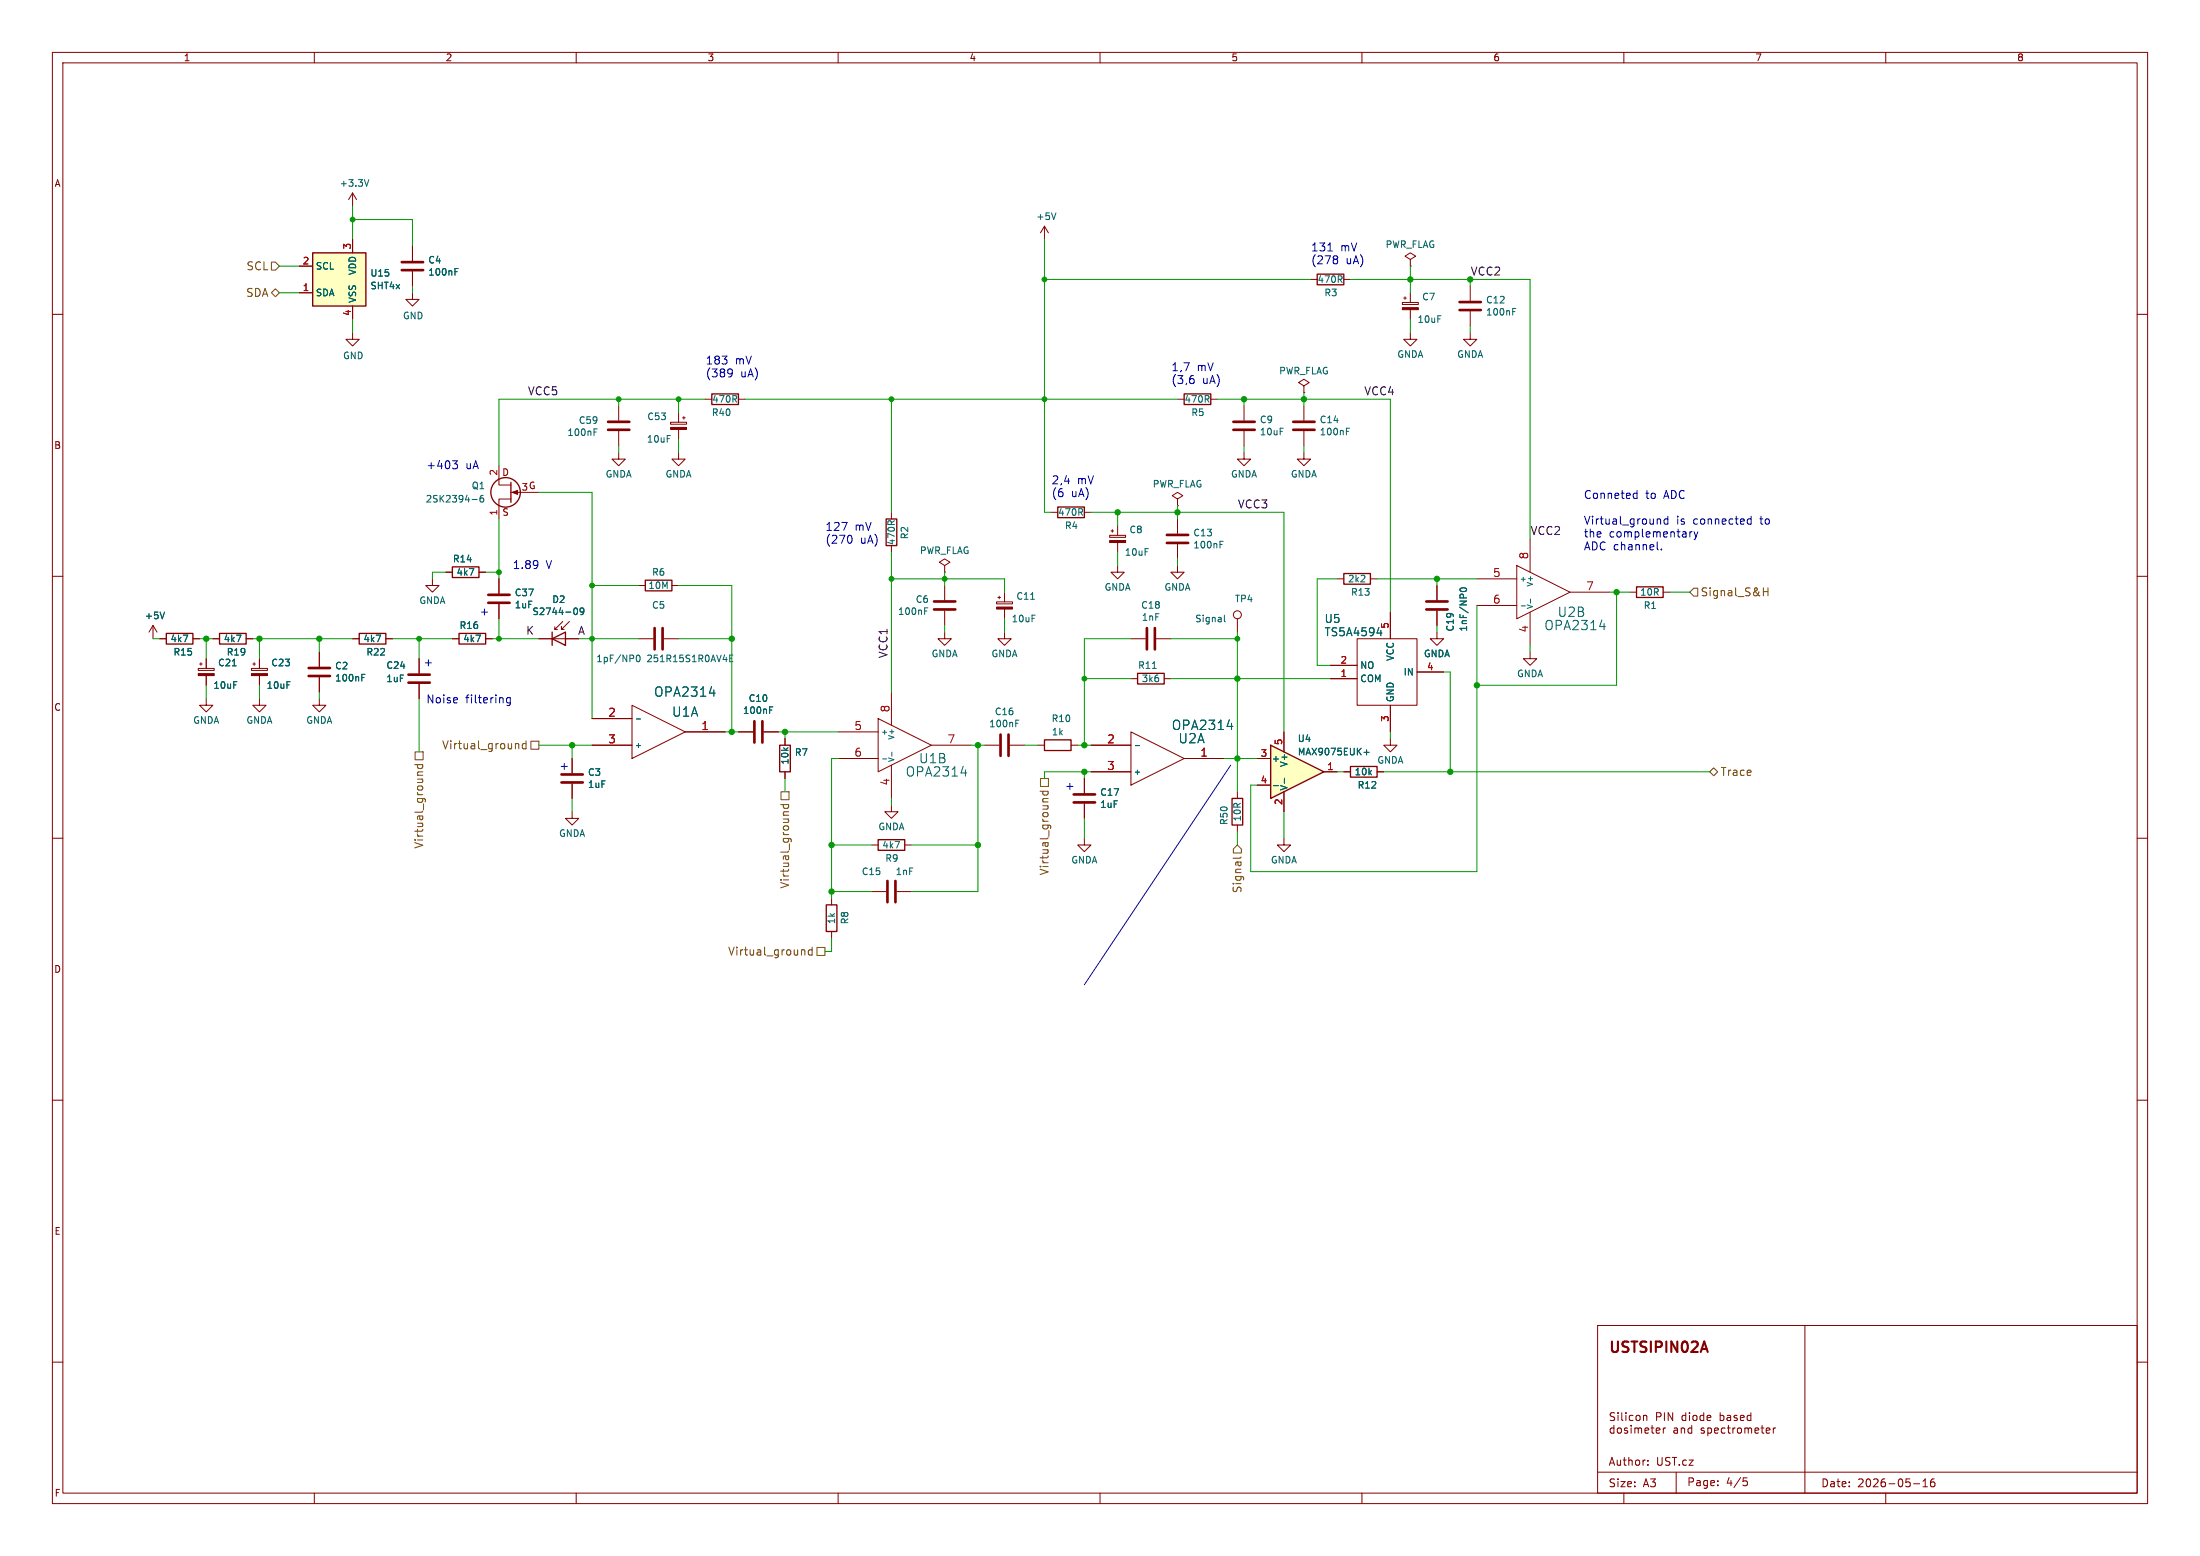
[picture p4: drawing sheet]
<svg xmlns="http://www.w3.org/2000/svg" width="420mm" height="297mm" viewBox="0 0 420 297" stroke-linecap="round" stroke-linejoin="round" font-family="sans-serif">
<g fill="none" stroke="#840000" stroke-width=".19">
<path d="M10 10h400v277h-400zM12 12h396v273h-396zM60 10v2M110 10v2M160 10v2M210 10v2M260 10v2M310 10v2M360 10v2M67.3 36.8l-.8 1.3M67.3 36.8l.8 1.3M67.3 36.8v2.6"/>
<path d="M78.7 55.9v1.3h1.3l-1.3 1.2-1.2-1.2h1.2M78.7 47v2.8M78.7 51.8v2.8M250.2 53.3h1.3M256.5 53.3h1.3M267.7 57.7h3.1v.4h-3.1zM268 56.9h.5M268.2 56.6v.6M269.2 49.5l1.1-.6-1.1-.6-1 .6 1 .6v1.3M269.2 50.8h.1M269.2 55.9v1.8M269.2 59.1v1.9"/>
<path d="M280.7 54.6v2.8M280.7 59.4v2.8M10 60h2M118.1 77.5v2.8M134.6 76.2h1.3M141 76.2h1.2M224.8 76.2h1.3M231.1 76.2h1.3M237.5 77.5v2.8M248.9 73.7l1-.7-1-.6-1 .6 1 .7v1.2M248.9 74.9h.1M248.9 77.5v2.8"/>
<path d="M269.2 63.5v1.3h1.3l-1.3 1.2-1.2-1.2h1.2M280.7 63.5v1.3h1.2l-1.2 1.2-1.3-1.2h1.3M408 60h2M118.1 82.3v2.8M170.2 97.8v1.3M200.7 97.8h1.2M207 97.8h1.3M224.8 95.3l1-.7-1-.6-1 .6 1 .7v1.2M224.8 96.5h.1M224.8 99.1v2.8M237.5 86.4v1.2h1.3l-1.3 1.3-1.3-1.3h1.3M237.5 82.3v2.8"/>
<path d="M248.9 86.4v1.2h1.3l-1.3 1.3-1.3-1.3h1.3M248.9 82.3v2.8M10 110h2M82.5 110.5v1.3h1.3l-1.3 1.2-1.2-1.2h1.2M85.1 109.2h1.3M91.4 109.2h1.3M95.2 110.5v2.8M95.2 115.3v2.8M107.4 118.6l-1.5 1.5v-.5M108.7 118.6l-1.5 1.5v-.5v.5h.5M121.9 111.8h1.3M128.3 111.8h1.2"/>
<path d="M170.2 104.1v1.3M180.3 108l1.1-.7-1.1-.6-1 .6 1 .7v1.2M180.3 109.2h.1M180.3 111.8v2.8M180.3 116.6v2.8M190.2 114.9h3.1v.4h-3.1zM190.5 114h.5M190.8 113.8v.5M191.8 113v1.9M191.8 116.3v1.8M211.8 102.2h3.1v.4h-3.1zM212.1 101.3h.5"/>
<path d="M212.3 101.1v.5M213.4 108v1.2h1.2l-1.2 1.3-1.3-1.3h1.3M213.4 100.3v1.9M213.4 103.6v1.8M224.8 108v1.2h1.3l-1.3 1.3-1.3-1.3h1.3M224.8 103.9v2.8M236.2 118.1v2.6M255.3 110.5h1.2M261.6 110.5h1.3M274.3 111.8v2.8M274.3 116.6v2.8M408 110h2"/>
<path d="M67.3 121.9h1.3M73.7 121.9h1.2M86.4 121.9h1.2M92.7 121.9h1.3M102.9 121.9h7.6M105.9 120.1h.5M113 137.2h7.6M120.6 134.6l10.2 5.1-10.2 5.1zM121.9 121.9h2.8M126.7 121.9h2.8M130.8 139.7h7.6M180.3 120.7v1.2h1.3l-1.3 1.3-1.2-1.3h1.2"/>
<path d="M191.8 120.7v1.2h1.2l-1.2 1.3-1.3-1.3h1.3M274.3 120.7v1.2h1.3l-1.3 1.3-1.3-1.3h1.3M10 160h2M109.2 154.9v1.3h1.3l-1.3 1.3-1.3-1.3h1.3M109.2 144.8v2.8M109.2 149.6v2.8M113 142.2h7.6M207 148.6v2.8M207 153.4v2.8M265.4 141v1.2h1.3l-1.3 1.3-1.2-1.3h1.2M408 160h2M207 160v1.3h1.3l-1.3 1.3-1.3-1.3h1.3"/>
<path d="M10 210h2M408 210h2M305 253h103v32h-103zM344.6 253v32M10 260h2M307.4 273.3l.3 .3 .4-.1M308.1 272.1v1.5M308.2 269.7l-.5-.1-.3 .3 .1 .4 .5 .1M308.7 273.3l.3 .3 .4-.1 .1-.2M308.9 269.6v.2M308.9 270.1v1M309.6 269.6v1.3"/>
<path d="M310.4 269.6v.2M310.4 270.1v1M310.7 273.3l-.2 .3-.4-.1M311.4 272.6v1M311.7 270.2l-.4-.1-.3 .3M312.1 272.6v1M312.3 270.4l.3-.3 .4 .1 .1 .2M312.7 272.8v.8M313.4 272.8v.8M313.7 270.3l.3-.2 .3 .1 .1 .9M313.7 270.1v1M314 273.1l.7-.2v-.3h-.5l-.2 .2 .1 .7h.6"/>
<path d="M314.6 279.5v.2M314.6 278.8v.1M315.2 272.6h.5M315.4 272.1v1.2l.3 .3M316.2 273.3l.2 .3 .4-.1M316.8 270.4l.3-.3-.1-.3-.2-.2h-.6v1.5M317.5 272.6v1M317.7 269.6v1.5M319.3 269.6v1.5l-.8-1.5v1.5M319.5 273.3l.2 .3 .5-.1M319.7 272.6h.3l.2 .2v.8M320.2 272.9l-.5 .1"/>
<path d="M321 272.6v1M321.6 272.8v.8M321.8 270.2l-.4-.1-.3 .3M321.8 269.6v1.5M322.2 273.3l.3 .3 .5-.1M322.5 269.6v.2M322.5 270.1v1M323 272.1v1.5M323.2 270.4l.3-.3 .3 .1 .2 .2M325.2 270.2l-.4-.1-.3 .3M325.2 269.6v1.5M325.4 273.3l-.2 .3-.5-.1"/>
<path d="M326 272.6v1.5M326.6 270.5l-.2-.4-.4 .1-.1 .7M326.7 273.3l-.2 .3-.5-.1M327.3 273.1l.7-.2v-.3h-.5l-.2 .2 .1 .7h.6M328.4 270.2l.4-.1 .3 .3-.1 .7h-.6M328.4 269.6v1.5M329.3 272.6h-.4l-.3 .2 .1 .7h.6M329.7 272.6h.6M329.7 270.2h.6l.1 .9M330 272.1v1.2l.3 .3M330.4 270.5l-.5 .1a.29 .29 0 0 0-.2 .3 .29 .29 0 0 0 .2 .2h.5M330.8 272.6v1"/>
<path d="M331.2 272.6h-.2l-.2 .2M331.6 270.2l-.4-.1-.2 .3 .1 .2 .5 .1v.4h-.6M331.8 272.6h.4l.3 .2v.5l-.3 .3-.4-.1-.1-.2zM332.2 270.6l.8-.1-.1-.3-.4-.1-.3 .3 .1 .7h.6M333.1 272.7l.4-.1 .2 .2M333.1 272.6v1M333.7 272.8l.3-.2h.3l.1 1M333.7 272.8v.8M334.2 270.2l-.4-.1-.3 .3 .2 .7h.5M334.2 269.6v1.5M335 273.1l.7-.2v-.3h-.5l-.2 .2 .1 .7h.6M336.2 272.6h.5"/>
<path d="M336.4 272.1v1.2l.3 .3M337.2 273.1l.7-.2-.1-.3h-.4l-.2 .2v.7h.6M338.5 272.6v1M339 272.6h-.3l-.2 .2M408 260h2M60 285v2M110 285v2M160 285v2M210 285v2M260 285v2M305 281h103M310 285v2"/>
<path d="M320 281v4M327.9 283.4v.2M327.9 282.7v.1M332.8 282.1h.7M332.9 282.7h.4l.3 .2-.2 .6-.5 .1M360 285v2M365.3 283.2h1.2M367.1 283.8h.9M367.1 282.7l.4-.4v1.5M369.2 282.3a.59 .59 0 0 0-.7 .6v.6l.2 .2 .4 .1 .2-.2 .1-.5-.2-.2h-.4l-.3 .2"/>
<circle cx="236.2" cy="117.3" r=".76"/>
</g>
<path d="M325.3 256.1l.7 2" fill="none" stroke="#840000" stroke-width=".4"/>
<g fill="#840000" stroke="#840000" stroke-width=".19">
<path d="M211.8 103.2h3.1v.4h-3.1z"/>
<path d="M190.2 115.9h3.1v.4h-3.1z"/>
<path d="M267.7 58.7h3.1v.4h-3.1z"/>
</g>
<g fill="none" stroke="#006464" stroke-width=".19">
<path d="M70.4 34.3l-.4 1.3M86.9 51.9h.4M86.9 51.3h.6M288.8 59.5h.4M288.8 58.9h.6M113.4 82.5h.4M113.4 81.9h.6M257 82.3h.5M257 81.7h.6M109.7 116.1l.1-.1a.68 .68 0 0 1 .5 .7 .68 .68 0 0 1-.5 .6h-.1M111.5 116.6l-.3 .2h-.2l-.3-.2v-.3l.3-.3h.2l.3 .3a.84 .84 0 0 1-.4 1h-.2M176.5 116.6h.4"/>
<path d="M176.5 116h.6M196.8 114.4h.7M232.9 103.9h.4M232.9 103.3h.6M233.7 117.4v1.1l.2 .2M278.8 112.4a.75 .75 0 0 1 1.2 .2 .72 .72 0 0 1-1.3-.1zM121.5 137.2h.8M121.6 125.1l.2-.1a.68 .68 0 0 1 .4 .7 .68 .68 0 0 1-.4 .6 .84 .84 0 0 1-.2-1.2zM135.4 132.3h1.1M139.3 125.6h.4M139.9 125h-.6v1.3h.6"/>
</g>
<g fill="none" stroke="#840000" stroke-width=".51">
<path d="M76.7 50h4.1M76.7 51.6h4.1M278.6 57.7h4.1M278.6 59.2h4.1M116.1 80.5h4M116.1 82h4M235.5 80.5h4M235.5 82h4M246.9 80.5h4.1M246.9 82h4.1M93.2 113.5h4.1M93.2 115.1h4.1"/>
<path d="M125 119.9v4.1M126.5 119.9v4.1M178.3 114.8h4.1M178.3 116.3h4.1M222.8 102.1h4M222.8 103.6h4M272.3 114.8h4.1M272.3 116.3h4.1M107.2 147.8h4.1M107.2 149.4h4.1M205 151.6h4M205 153.2h4"/>
</g>
<path d="M251.5 52.3h5v2.1h-5zM135.9 75.2h5.1v2h-5.1zM226.1 75.2h5v2h-5zM169.2 99.1h2v5h-2zM201.9 96.8h5.1v2h-5.1zM86.4 108.2h5v2h-5zM123.2 110.7h5.1v2.1h-5.1zM256.5 109.5h5.1v2h-5.1zM68.6 120.9h5.1v2h-5.1zM87.6 120.9h5.1v2h-5.1zM105.4 121.9l2.5-1.2v2.5zM105.4 120.7v2.5" fill="none" stroke="#840000" stroke-width=".25"/>
<path d="M59.7 48.3h10.1v10.1h-10.1z" fill="#ffffc2"/>
<g fill="none" stroke="#840000" stroke-width=".25">
<path d="M59.7 48.3h10.1v10.1h-10.1zM97.5 92.1v3.8M312.4 112h5.1v2h-5.1zM31.7 120.9h5.1v2h-5.1zM41.9 120.9h5.1v2h-5.1zM217.2 128.5h5v2.1h-5zM148.8 142.2h2.1v5.1h-2.1zM199.4 141.2h5.1v2.1h-5.1zM235.2 152.4h2v5.1h-2zM157.7 172.7h2.1v5.1h-2.1zM167.6 160.3h5.1v2h-5.1z"/>
<circle cx="96.5" cy="94" r="2.82"/>
</g>
<g fill="none" stroke="#840000" stroke-width=".19">
<path d="M57.1 50.8h2.6M57.1 55.9h2.6M67.3 45.7v2.6M67.3 58.4v2.6M199.4 43.2l-.8 1.3M199.4 43.2l.8 1.3M199.4 43.2v2.5M67.3 63.5v1.3h1.3l-1.3 1.2-1.3-1.2h1.3M129.5 78.7v1.9M130.3 79.8h.5M130.6 79.5v.5M95.2 88.9v3.7h2.3"/>
<path d="M97.5 95.3h-2.3v3.8M97.5 94h5.4M118.1 86.4v1.2h1.3l-1.3 1.3-1.3-1.3h1.3M128 80.6h3.1v.4h-3.1zM129.5 86.4v1.2h1.3l-1.3 1.3-1.2-1.3h1.2M129.5 82v1.8M29.2 119.4l-.8 1.3M29.2 119.4l.8 1.3M29.2 119.4v2.5M265.4 116.8v5.1M281.9 110.5h7.7M281.9 115.6h7.7"/>
<path d="M289.6 108l10.1 5-10.1 5.1zM292.1 102.9v6.3M292.1 116.8v6.4M299.7 113h7.6M311.1 113h1.3M317.5 113h1.3M30.5 121.9h1.2M36.8 121.9h1.3M37.8 127.6h3.1v.4h-3.1zM38.1 126.7h.5M38.4 126.5v.5M39.4 133.4v1.2h1.2l-1.2 1.3-1.3-1.3h1.3"/>
<path d="M39.4 125.7v1.9M39.4 129v1.8M40.6 121.9h1.3M47 121.9h1.3M48 127.6h3.1v.4h-3.1zM48.3 126.7h.5M48.5 126.5v.5M49.5 133.4v1.2h1.3l-1.3 1.3-1.2-1.3h1.2M49.5 125.7v1.9M49.5 129v1.8M61 133.4v1.2h1.2l-1.2 1.3-1.3-1.3h1.3M61 124.5v2.8"/>
<path d="M61 129.3v2.8M80 125.7v2.8M80 130.6v2.8M141 139.7h2.8M145.8 139.7h2.8M160 139.7h7.6M167.6 137.2l10.2 5-10.2 5.1zM170.2 132.1v6.3M215.9 121.9h2.8M215.9 129.5h1.3M220.7 121.9h2.8M222.2 129.5h1.3"/>
<path d="M254 127h5.1M254 129.5h5.1M259.1 121.9h11.4v12.7h-11.4zM265.4 134.6v5.1M270.5 128.3h5.1M292.1 124.5v1.2h1.3l-1.3 1.3-1.3-1.3h1.3M149.9 141v1.2M149.9 147.3v1.3M160 144.8h7.6M170.2 153.7v1.2h1.2l-1.2 1.3-1.3-1.3h1.3M170.2 146.1v6.3M177.8 142.2h7.6"/>
<path d="M188 142.2h2.8M192.8 142.2h2.8M198.1 142.2h1.3M204.5 142.2h1.2M236.2 151.1v1.3M236.2 157.5v1.3M158.7 171.5v1.2M158.7 177.8v1.3M166.4 161.3h1.2M166.4 170.2h2.8M171.2 170.2h2.8M172.7 161.3h1.3"/>
<path d="M245.1 160v1.3h1.3l-1.3 1.3-1.3-1.3h1.3"/>
</g>
<path d="M218.9 119.9v4.1M220.5 119.9v4.1M58.9 127.5h4.1M58.9 129h4.1M78 128.8h4M78 130.3h4M144 137.7v4M145.5 137.7v4M191 140.2v4.1M192.5 140.2v4.1M169.4 168.1v4.1M170.9 168.1v4.1" fill="none" stroke="#840000" stroke-width=".51"/>
<g fill="#840000" stroke="#840000" stroke-width=".19">
<path d="M48 128.6h3.1v.4h-3.1z"/>
<path d="M37.8 128.6h3.1v.4h-3.1z"/>
<path d="M97.8 94l1-.4v.8z"/>
<path d="M128 81.6h3.1v.4h-3.1z"/>
</g>
<g fill="none" stroke="#006464" stroke-width=".19">
<path d="M201.6 40.6l-.4 1.3M90.1 95.3h1M92.2 94.6h-.3a.86 .86 0 0 0 0 1.2l.4-.1 .1-.4-.3-.3-.3 .1-.2 .2M31.4 116.8l-.4 1.3M290.4 115.6h.8M292.2 114.3v.8M305.4 119.6h1.1M44.4 127.1h.7M69.1 129.3h.4M69.1 128.7h.6M146.9 135.5h.5M146.9 134.9h.6"/>
<path d="M193.9 138.1h.4M193.9 137.5h.6M220 127.6h.7M262.9 120.8h.9M263.6 120.3v1M168.5 144.9h.8M170.3 143.6v.7M183.5 147.5h1.1"/>
</g>
<path d="M242.6 142.2l10.1 5.1-10.1 5.1z" fill="#ffffc2"/>
<path d="M242.6 142.2l10.1 5.1-10.1 5.1zM257.8 146.3h5.1v2h-5.1z" fill="none" stroke="#840000" stroke-width=".25"/>
<g fill="none" stroke="#840000" stroke-width=".19">
<path d="M57.1 50.8h2.6M57.1 55.9h2.6M67.3 45.7v2.6M67.3 58.4v2.6M78.7 47v2.8M78.7 51.8v2.8M85.1 109.2h1.3M91.4 109.2h1.3M95.2 110.5v2.8M95.2 115.3v2.8M265.4 116.8v5.1M274.3 111.8v2.8"/>
<path d="M274.3 116.6v2.8M30.5 121.9h1.2M36.8 121.9h1.3M39.4 125.7v1.9M39.4 129v1.8M40.6 121.9h1.3M47 121.9h1.3M49.5 125.7v1.9M49.5 129v1.8M61 124.5v2.8M61 129.3v2.8M67.3 121.9h1.3"/>
<path d="M73.7 121.9h1.2M80 125.7v2.8M80 130.6v2.8M86.4 121.9h1.2M92.7 121.9h1.3M102.9 121.9h2.5M107.9 121.9h2.6M113 137.2h7.6M130.8 139.7h7.6M141 139.7h2.8M145.8 139.7h2.8M215.9 139.7l10.2 5.1-10.2 5.1z"/>
<path d="M245.1 139.7v3.8M254 127h5.1M254 129.5h5.1M265.4 134.6v5.1M270.5 128.3h5.1M109.2 144.8v2.8M109.2 149.6v2.8M113 142.2h7.6M149.9 141v1.2M149.9 147.3v1.3M207 148.6v2.8M207 153.4v2.8"/>
<path d="M208.3 147.3h7.6M208.3 142.2h7.6M226.1 144.8h7.6M240 144.8h2.6M240 149.9h2.6M245.1 151.1v3.8M252.7 147.3h2.6M256.5 147.3h1.3M262.9 147.3h1.3"/>
</g>
<g fill="none" stroke="#006464" stroke-width=".19">
<path d="M86.9 51.9h.4M86.9 51.3h.6M31.4 116.8l-.4 1.3M109.7 116.1l.1-.1a.68 .68 0 0 1 .5 .7 .68 .68 0 0 1-.5 .6h-.1M111.5 116.6l-.3 .2h-.2l-.3-.2v-.3l.3-.3h.2l.3 .3a.84 .84 0 0 1-.4 1h-.2M278.8 112.4a.75 .75 0 0 1 1.2 .2 .72 .72 0 0 1-1.3-.1zM44.4 127.1h.7M69.1 129.3h.4M69.1 128.7h.6M121.5 137.2h.8M135.4 132.3h1.1M146.9 135.5h.5"/>
<path d="M146.9 134.9h.6M234.3 138.7h1.1M262.9 120.8h.9M263.6 120.3v1M216.8 142.3h.7M243.1 150h1M245.2 148.5v1M260.4 143.6h1M260.9 143.1v1"/>
</g>
<g fill="none" stroke="#725600" stroke-width=".19">
<path d="M51.8 55.9l.8-.8 .7 .8-.7 .7zM51.8 50h.8l.7 .8-.7 .8h-.8zM323.3 112.3h.8v1.5h-.8l-.7-.8zM336.6 112.2v1.5M336.6 112.9h.9M337.5 112.2v1.5M79.2 146h1.5M79.2 143.5h1.6v1.5h-1.6zM79.8 146l-.1 .4 .3 .3 .6-.2v-.5M80.7 147.3h-.8l-.1 .1-.1 .4M98.6 141.9h.2l.2 .2v.8M100.4 142l-.4-.1-.3 .3 .1 .7h.6"/>
<path d="M100.4 141.4v1.5M101.3 141.5h1.6v1.5h-1.6zM149 153.6h1.6M149.1 151.1h1.5v1.6h-1.5zM149.6 153.6l-.1 .4 .3 .3 .7-.1v-.6M150.6 155h-.8h-.2l-.1 .4M198.6 151h1.5M198.6 148.6h1.6v1.5h-1.6zM199.1 151v.5l.3 .3 .6-.2v-.6M200.1 152.4h-.8l-.2 .2v.2M326.4 147.3l.8-.7 .7 .7-.7 .8zM236.2 161.3l.8 .8v.7h-1.5v-.7z"/>
<path d="M236.9 163.6l-.2 .2h-1.3M153.2 181.3h.2l.3 .2v.8M155 181.4l-.4-.1-.3 .3 .2 .6h.5M155 180.8v1.5M156 180.8h1.5v1.6h-1.5z"/>
</g>
<g fill="none" stroke="#0000c2" stroke-width=".19">
<path d="M253.5 47.9h.9M255.1 48.8l.3 .3-.3 .4 .2 .1 .1 .5-.3 .3M139.5 70.4l.2 .2a1.24 1.24 0 0 1-.2 1.3M139.8 71.1l-.3 .3M227.8 72.3l.2 .3-.2 .5M86.4 87.9h.9l-.5 .6 .5 .2v.5l-.3 .3h-.4M160.7 99.7h1l-.6 1.5M312.1 94.1l.4 .1M312.5 93.6v1.6M312.5 95.1l-.4 .1M316.6 99h.2l.2 .3v.8M318.4 99.1l-.4-.1-.3 .3 .1 .7h.6"/>
<path d="M318.4 98.5v1.6M333.6 99.9l.3 .2 .4-.1M334.3 99.1l-.4-.1-.3 .2M334.3 98.5v1.6M102.5 107.1h.1a1.28 1.28 0 0 1-.1 1.3M102.7 107.7l-.2 .2M162.3 102.2a.95 .95 0 0 1 0 1.5M316.4 104.9l.2 .1M317.2 104.8v.2M322.6 101.5v1M323 101.5l-.2 .1-.2 .2M323.4 101.5l.4 1"/>
<path d="M323.8 102.5l-.4 .5M324.1 101.5l-.3 1M97.4 133.2v1.2l-.3 .3-.3-.1M97.4 133.2h-.4l-.3 .2 .1 .7h.6M234.9 146.1l-27.9 41.9"/>
</g>
<g fill="none" stroke="#009600" stroke-width=".19">
<path d="M67.3 39.4v6.3M53.3 50.8h3.8M53.3 55.9h3.8M67.3 41.9h11.4v5.1M78.7 54.6v1.3M199.4 45.7v52.1h1.3M199.4 53.3h50.8M257.8 53.3h34.3v49.6M269.2 50.8v5.1M280.7 53.3v1.3M67.3 61v2.5M118.1 76.2v1.3"/>
<path d="M129.5 76.2v2.5M134.6 76.2h-39.4v12.7M142.2 76.2h82.6M170.2 76.2v21.6M232.4 76.2h33v40.6M237.5 76.2v1.3M248.9 74.9v2.6M269.2 61v2.5M280.7 62.2v1.3M95.2 99.1v11.4M102.9 94h10.1v43.2M118.1 85.1v1.3"/>
<path d="M129.5 83.8v2.6M208.3 97.8h36.8v41.9M213.4 97.8v2.5M224.8 96.5v2.6M237.5 85.1v1.3M248.9 85.1v1.3M85.1 109.2h-2.6v1.3M92.7 109.2h2.5M95.2 118.1v3.8M113 111.8h8.9M129.5 111.8h10.2v27.9M170.2 105.4v26.7"/>
<path d="M170.2 110.5h21.6v2.5M180.3 109.2v2.6M180.3 119.4v1.3M191.8 118.1v2.6M213.4 105.4v2.6M224.8 106.7v1.3M255.3 110.5h-3.8v16.5h2.5M262.9 110.5h19M274.3 110.5v1.3M274.3 119.4v1.3M281.9 115.6v50.8h-43.1v-16.5h1.2M307.3 113h3.8"/>
<path d="M308.6 113v17.8h-26.7M318.8 113h3.8M29.2 121.9h1.3M38.1 121.9h2.5M39.4 121.9v3.8M39.4 130.8v2.6M48.3 121.9h19M49.5 121.9v3.8M49.5 130.8v2.6M61 121.9v2.6M61 132.1v1.3M74.9 121.9h11.5"/>
<path d="M80 121.9v3.8M80 133.4v10.1M94 121.9h8.9M110.5 121.9h11.4M129.5 121.9h10.2M138.4 139.7h2.6M148.6 139.7h11.4M149.9 139.7v1.3M207 129.5h8.9M215.9 121.9h-8.9v20.3M223.5 121.9h12.7M223.5 129.5h30.5"/>
<path d="M236.2 120.7v30.4M265.4 139.7v1.3M275.6 128.3h1.3v19M292.1 123.2v1.3M102.9 142.2h10.1M109.2 142.2v2.6M109.2 152.4v2.5M149.9 148.6v2.5M160 144.8h-1.3v26.7M170.2 152.4v1.3M185.4 142.2h2.6M186.7 142.2v28h-12.7"/>
<path d="M195.6 142.2h2.5M205.7 142.2h2.6M207 147.3v1.3M207 156.2v3.8M208.3 147.3h-8.9v1.3M233.7 144.8h6.3M236.2 158.8v2.5M245.1 154.9v5.1M255.3 147.3h1.2M264.2 147.3h62.2M158.7 179.1v2.5h-1.2M158.7 161.3h7.7"/>
<path d="M158.7 170.2h7.7M174 161.3h12.7"/>
</g>
<g fill="#009600" stroke="#009600" stroke-width=".19">
<circle cx="308.6" cy="113" r=".51"/>
<circle cx="274.3" cy="110.5" r=".51"/>
<circle cx="281.9" cy="130.8" r=".51"/>
<circle cx="276.9" cy="147.3" r=".51"/>
<circle cx="237.5" cy="76.2" r=".51"/>
<circle cx="207" cy="129.5" r=".46"/>
<circle cx="199.4" cy="53.3" r=".46"/>
<circle cx="199.4" cy="76.2" r=".46"/>
<circle cx="170.2" cy="76.2" r=".46"/>
<circle cx="213.4" cy="97.8" r=".51"/>
<circle cx="236.2" cy="121.9" r=".46"/>
<circle cx="224.8" cy="97.8" r=".51"/>
<circle cx="280.7" cy="53.3" r=".51"/>
<circle cx="269.2" cy="53.3" r=".51"/>
<circle cx="248.9" cy="76.2" r=".51"/>
<circle cx="236.2" cy="129.5" r=".51"/>
<circle cx="207" cy="147.3" r=".51"/>
<circle cx="236.2" cy="144.8" r=".51"/>
<circle cx="186.7" cy="161.3" r=".51"/>
<circle cx="207" cy="142.2" r=".51"/>
<circle cx="186.7" cy="142.2" r=".51"/>
<circle cx="95.2" cy="121.9" r=".46"/>
<circle cx="80" cy="121.9" r=".46"/>
<circle cx="39.4" cy="121.9" r=".51"/>
<circle cx="61" cy="121.9" r=".51"/>
<circle cx="49.5" cy="121.9" r=".51"/>
<circle cx="118.1" cy="76.2" r=".46"/>
<circle cx="180.3" cy="110.5" r=".46"/>
<circle cx="139.7" cy="121.9" r=".51"/>
<circle cx="113" cy="111.8" r=".46"/>
<circle cx="170.2" cy="110.5" r=".46"/>
<circle cx="129.5" cy="76.2" r=".46"/>
<circle cx="113" cy="121.9" r=".46"/>
<circle cx="109.2" cy="142.2" r=".51"/>
<circle cx="95.2" cy="109.2" r=".46"/>
<circle cx="67.3" cy="41.9" r=".46"/>
<circle cx="158.8" cy="161.3" r=".51"/>
<circle cx="139.7" cy="139.7" r=".51"/>
<circle cx="158.8" cy="170.2" r=".51"/>
<circle cx="149.9" cy="139.7" r=".51"/>
</g>
<text font-size="2.8" fill="#840000" x="307" y="258.8">USTSIPIN02A</text>
<g font-size="2.5" fill="#006464">
<text x="297.3" y="118">U2B</text>
<text x="294.7" y="120.5">OPA2314</text>
<text x="124.8" y="133.2">OPA2314</text>
<text x="128.2" y="137">U1A</text>
<text x="223.6" y="139.5">OPA2314</text>
<text x="224.9" y="142.1">U2A</text>
<text x="172.8" y="148.4">OPA2314</text>
<text x="175.4" y="145.9">U1B</text>
</g>
<g font-size="2.1" fill="#725600">
<text x="47" y="51.8">SCL</text>
<text x="46.9" y="56.9">SDA</text>
<text x="324.6" y="114">Signal_S&amp;H</text>
<text x="84.3" y="143.2">Virtual_ground</text>
<text x="328.4" y="148.3">Trace</text>
<text x="81" y="162" transform="rotate(-90 81 162)">Virtual_ground</text>
<text x="200.4" y="167.1" transform="rotate(-90 200.4 167.1)">Virtual_ground</text>
<text x="150.9" y="169.7" transform="rotate(-90 150.9 169.7)">Virtual_ground</text>
<text x="237.2" y="170.5" transform="rotate(-90 237.2 170.5)">Signal</text>
<text x="138.9" y="182.6">Virtual_ground</text>
</g>
<g font-size="2.1" fill="#0000c2">
<text x="250.2" y="48.1">131</text>
<text x="250.2" y="50.6">(278</text>
<text x="255.9" y="48.1">mV</text>
<text x="256.9" y="50.6">uA)</text>
<text x="134.6" y="69.7">183</text>
<text x="140.3" y="69.7">mV</text>
<text x="223.5" y="71">1,7</text>
<text x="228.5" y="71">mV</text>
<text x="134.6" y="72.1">(389</text>
<text x="141.3" y="72.1">uA)</text>
<text x="223.5" y="73.4">(3,6</text>
<text x="229.5" y="73.4">uA)</text>
<text x="81.3" y="89.7">+403</text>
<text x="88.8" y="89.7">uA</text>
<text x="200.7" y="92.5">2,4</text>
<text x="200.7" y="95">(6</text>
<text x="204.4" y="95">uA)</text>
<text x="205.6" y="92.5">mV</text>
<text x="302.3" y="95.3">Conneted</text>
<text x="314.1" y="95.3">to</text>
<text x="317.7" y="95.3">ADC</text>
<text x="157.5" y="101.4">127</text>
<text x="163.1" y="101.4">mV</text>
<text x="302.3" y="100.3">Virtual_ground</text>
<text x="320" y="100.3">is</text>
<text x="323.2" y="100.3">connected</text>
<text x="336.2" y="100.3">to</text>
<text x="157.5" y="103.9">(270</text>
<text x="164.2" y="103.9">uA)</text>
<text x="302.3" y="102.7">the</text>
<text x="302.3" y="105.2">ADC channel.</text>
<text x="307.1" y="102.7">complementary</text>
<text x="97.8" y="108.7">1.89</text>
<text x="104.2" y="108.7">V</text>
<text x="91.4" y="117.6">+</text>
<text x="82.5" y="127.5" transform="rotate(-90 82.5 127.5)">+</text>
<text x="81.3" y="134.4">Noise</text>
<text x="88.8" y="134.4">filtering</text>
<text x="106.7" y="147.1">+</text>
<text x="203.2" y="150.9">+</text>
</g>
<g font-size="2.1" fill="#0f0f0f">
<text x="280.7" y="52.7">VCC2</text>
<text x="100.7" y="75.6">VCC5</text>
<text x="260.3" y="75.6">VCC4</text>
<text x="236.2" y="97.1">VCC3</text>
<text x="292.1" y="102.2">VCC2</text>
<text x="100.3" y="121.3">K</text>
<text x="110.3" y="121.3">A</text>
<text x="169.5" y="125.7" transform="rotate(-90 169.5 125.7)">VCC1</text>
</g>
<g font-size="2.1" fill="#a90000">
<text x="291.8" y="106.8" transform="rotate(-90 291.8 106.8)">8</text>
<text x="284.9" y="110.2">5</text>
<text x="302.7" y="112.8">7</text>
<text x="284.9" y="115.3">6</text>
<text x="291.8" y="120.8" transform="rotate(-90 291.8 120.8)">4</text>
<text x="116" y="136.9">2</text>
<text x="169.9" y="136.1" transform="rotate(-90 169.9 136.1)">8</text>
<text x="116" y="142">3</text>
<text x="133.8" y="139.4">1</text>
<text x="163" y="139.4">5</text>
<text x="180.8" y="142">7</text>
<text x="211.3" y="142">2</text>
<text x="163" y="144.5">6</text>
<text x="211.3" y="147.1">3</text>
<text x="229.1" y="144.5">1</text>
<text x="169.9" y="150" transform="rotate(-90 169.9 150)">4</text>
</g>
<g font-size="2.1" fill="#006464">
<text x="252.8" y="119.1">U5</text>
<text x="252.8" y="121.6">TS5A4594</text>
</g>
<g font-size="2.1" fill="#840000">
<text x="307" y="272.6">Silicon</text>
<text x="315.9" y="272.6">PIN</text>
<text x="321" y="272.6">diode</text>
<text x="307" y="280">Author:</text>
<text x="316.1" y="280">UST.cz</text>
<text x="307" y="284.1">Size:</text>
<text x="313.6" y="284.1">A3</text>
<text x="322" y="283.9">Page:</text>
<text x="329.5" y="283.9">4/5</text>
<text x="347.6" y="284.1">Date:</text>
<text x="354.6" y="284.1">2026-05-16</text>
</g>
<g font-size="1.8" fill="#840000">
<text x="35" y="11.9">1</text>
<text x="85" y="11.9">2</text>
<text x="135" y="11.9">3</text>
<text x="185" y="11.9">4</text>
<text x="235" y="11.9">5</text>
<text x="285" y="11.9">6</text>
<text x="335" y="11.9">7</text>
<text x="385" y="11.9">8</text>
<text x="10.3" y="35.9">A</text>
<text x="10.3" y="85.9">B</text>
<text x="95.8" y="91">D</text>
<text x="95.8" y="98.7">S</text>
<text x="10.3" y="135.9">C</text>
<text x="10.3" y="185.9">D</text>
<text x="10.3" y="235.9">E</text>
<text x="10.3" y="285.9">F</text>
</g>
<g font-size="1.8" fill="#006464">
<text x="64.7" y="35.8">+3.3V</text>
<text x="197.7" y="42.2">+5V</text>
<text x="264.4" y="47.5">PWR_FLAG</text>
<text x="60.2" y="51.7">SCL</text>
<text x="68.2" y="52.6" transform="rotate(-90 68.2 52.6)">VDD</text>
<text x="70.6" y="53">U15</text>
<text x="81.7" y="50.5">C4</text>
<text x="81.7" y="52.8">100nF</text>
<text x="60.2" y="56.7">SDA</text>
<text x="68.2" y="57.9" transform="rotate(-90 68.2 57.9)">VSS</text>
<text x="70.6" y="55.4">SHT4x</text>
<text x="251.4" y="54.2">470R</text>
<text x="252.7" y="56.7">R3</text>
<text x="271.4" y="57.5">C7</text>
<text x="283.6" y="58.1">C12</text>
<text x="76.8" y="61.1">GND</text>
<text x="270.5" y="61.8">10uF</text>
<text x="283.6" y="60.4">100nF</text>
<text x="65.4" y="68.8">GND</text>
<text x="244.1" y="71.7">PWR_FLAG</text>
<text x="266.7" y="68.5">GNDA</text>
<text x="278.1" y="68.5">GNDA</text>
<text x="135.9" y="77.1">470R</text>
<text x="226" y="77.1">470R</text>
<text x="108.2" y="83.4">100nF</text>
<text x="110.4" y="81.1">C59</text>
<text x="123.5" y="80.4">C53</text>
<text x="135.8" y="79.6">R40</text>
<text x="227.3" y="79.6">R5</text>
<text x="240.4" y="81">C9</text>
<text x="240.4" y="83.3">10uF</text>
<text x="251.9" y="83.3">100nF</text>
<text x="251.9" y="81">C14</text>
<text x="123.4" y="84.7">10uF</text>
<text x="90" y="93.6">Q1</text>
<text x="115.5" y="91.4">GNDA</text>
<text x="127" y="91.4">GNDA</text>
<text x="220" y="93.3">PWR_FLAG</text>
<text x="234.9" y="91.4">GNDA</text>
<text x="246.3" y="91.4">GNDA</text>
<text x="81.2" y="96.1">2SK2394-6</text>
<text x="201.9" y="98.7">470R</text>
<text x="203.2" y="101.2">R4</text>
<text x="215.5" y="102">C8</text>
<text x="86.4" y="107.5">R14</text>
<text x="171" y="104.2" transform="rotate(-90 171 104.2)">470R</text>
<text x="173.6" y="103" transform="rotate(-90 173.6 103)">R2</text>
<text x="175.5" y="106">PWR_FLAG</text>
<text x="214.6" y="106.3">10uF</text>
<text x="227.7" y="104.9">100nF</text>
<text x="227.7" y="102.6">C13</text>
<text x="87.1" y="110.1">4k7</text>
<text x="98.2" y="114">C37</text>
<text x="123.7" y="112.6">10M</text>
<text x="124.4" y="110.1">R6</text>
<text x="210.8" y="112.9">GNDA</text>
<text x="222.2" y="112.9">GNDA</text>
<text x="257.3" y="111.4">2k2</text>
<text x="257.8" y="113.9">R13</text>
<text x="313" y="113.9">10R</text>
<text x="27.6" y="118.4">+5V</text>
<text x="80" y="115.5">GNDA</text>
<text x="98.2" y="116.3">1uF</text>
<text x="101.6" y="117.6">S2744-09</text>
<text x="105.3" y="115.3">D2</text>
<text x="124.4" y="116.4">C5</text>
<text x="171.3" y="117.6">100nF</text>
<text x="174.7" y="115.3">C6</text>
<text x="193" y="119">10uF</text>
<text x="193.9" y="114.7">C11</text>
<text x="217.8" y="116.4">C18</text>
<text x="217.9" y="118.7">1nF</text>
<text x="228.1" y="119">Signal</text>
<text x="235.7" y="115.2">TP4</text>
<text x="313.7" y="116.4">R1</text>
<text x="32.5" y="122.8">4k7</text>
<text x="33" y="125.3">R15</text>
<text x="42.6" y="122.8">4k7</text>
<text x="43.2" y="125.3">R19</text>
<text x="69.3" y="122.8">4k7</text>
<text x="69.9" y="125.3">R22</text>
<text x="87.6" y="120.2">R16</text>
<text x="88.3" y="122.8">4k7</text>
<text x="177.8" y="125.6">GNDA</text>
<text x="189.2" y="125.6">GNDA</text>
<text x="271.7" y="125.6">GNDA</text>
<text x="277.7" y="120.6" transform="rotate(-90 277.7 120.6)">C19</text>
<text x="280.3" y="120.6" transform="rotate(-90 280.3 120.6)">1nF/NP0</text>
<text x="40.6" y="131.7">10uF</text>
<text x="41.5" y="127.4">C21</text>
<text x="50.8" y="131.7">10uF</text>
<text x="51.7" y="127.4">C23</text>
<text x="63.9" y="128">C2</text>
<text x="63.9" y="130.3">100nF</text>
<text x="73.7" y="130.4">1uF</text>
<text x="73.7" y="127.9">C24</text>
<text x="113.7" y="126.6">1pF/NP0</text>
<text x="123.5" y="126.6">251R15S1R0AV4E</text>
<text x="217.2" y="127.9">R11</text>
<text x="217.9" y="130.4">3k6</text>
<text x="259.6" y="127.9">NO</text>
<text x="259.6" y="130.4">COM</text>
<text x="266.3" y="126.3" transform="rotate(-90 266.3 126.3)">VCC</text>
<text x="267.9" y="129.1">IN</text>
<text x="289.5" y="129.5">GNDA</text>
<text x="141.7" y="136.5">100nF</text>
<text x="142.8" y="134.2">C10</text>
<text x="189.8" y="136.7">C16</text>
<text x="266.3" y="134.1" transform="rotate(-90 266.3 134.1)">GND</text>
<text x="36.8" y="138.3">GNDA</text>
<text x="46.9" y="138.3">GNDA</text>
<text x="58.4" y="138.3">GNDA</text>
<text x="188.7" y="139">100nF</text>
<text x="200.7" y="138">R10</text>
<text x="200.7" y="140.6">1k</text>
<text x="247.7" y="141.8">U4</text>
<text x="112.2" y="148.3">C3</text>
<text x="150.7" y="146" transform="rotate(-90 150.7 146)">10k</text>
<text x="151.6" y="144.5">R7</text>
<text x="242.7" y="145.6">+</text>
<text x="246" y="146.5" transform="rotate(-90 246 146.5)">V+</text>
<text x="247.7" y="144.4">MAX9075EUK+</text>
<text x="258.5" y="148.2">10k</text>
<text x="262.8" y="146">GNDA</text>
<text x="112.2" y="150.6">1uF</text>
<text x="209.9" y="154.4">1uF</text>
<text x="209.9" y="152.1">C17</text>
<text x="246" y="151" transform="rotate(-90 246 151)">V-</text>
<text x="259.1" y="150.7">R12</text>
<text x="106.6" y="159.9">GNDA</text>
<text x="167.6" y="158.7">GNDA</text>
<text x="234.5" y="157.6" transform="rotate(-90 234.5 157.6)">R50</text>
<text x="237.1" y="156.9" transform="rotate(-90 237.1 156.9)">10R</text>
<text x="164.4" y="167.2">C15</text>
<text x="168.4" y="162.2">4k7</text>
<text x="168.9" y="164.7">R9</text>
<text x="170.9" y="167.2">1nF</text>
<text x="204.4" y="165">GNDA</text>
<text x="242.5" y="165">GNDA</text>
<text x="159.6" y="176.5" transform="rotate(-90 159.6 176.5)">1k</text>
<text x="162.2" y="176.5" transform="rotate(-90 162.2 176.5)">R8</text>
</g>
<g font-size="1.8" fill="#a90000">
<text x="67.1" y="47.7" transform="rotate(-90 67.1 47.7)">3</text>
<text x="57.7" y="50.5">2</text>
<text x="57.7" y="55.6">1</text>
<text x="67.1" y="60.4" transform="rotate(-90 67.1 60.4)">4</text>
<text x="95" y="90.9" transform="rotate(-90 95 90.9)">2</text>
<text x="99.5" y="93.7">3 G</text>
<text x="95" y="98.5" transform="rotate(-90 95 98.5)">1</text>
<text x="265.2" y="120.1" transform="rotate(-90 265.2 120.1)">5</text>
<text x="255.8" y="126.7">2</text>
<text x="255.8" y="129.3">1</text>
<text x="272.3" y="128">4</text>
<text x="265.2" y="137.9" transform="rotate(-90 265.2 137.9)">3</text>
<text x="244.9" y="142.3" transform="rotate(-90 244.9 142.3)">5</text>
<text x="240.6" y="144.5">3</text>
<text x="240.6" y="149.6">4</text>
<text x="253.3" y="147.1">1</text>
<text x="244.9" y="153.7" transform="rotate(-90 244.9 153.7)">2</text>
</g>
<g font-size="1.4" fill="#006464">
<text x="290.1" y="111.2">+</text>
<text x="292.8" y="112.1" transform="rotate(-90 292.8 112.1)">V+</text>
<text x="292.8" y="116.3" transform="rotate(-90 292.8 116.3)">V-</text>
<text x="121.2" y="143">+</text>
<text x="168.1" y="140.4">+</text>
<text x="170.9" y="141.3" transform="rotate(-90 170.9 141.3)">V+</text>
<text x="170.9" y="145.5" transform="rotate(-90 170.9 145.5)">V-</text>
<text x="216.4" y="148.1">+</text>
</g>
</svg>
